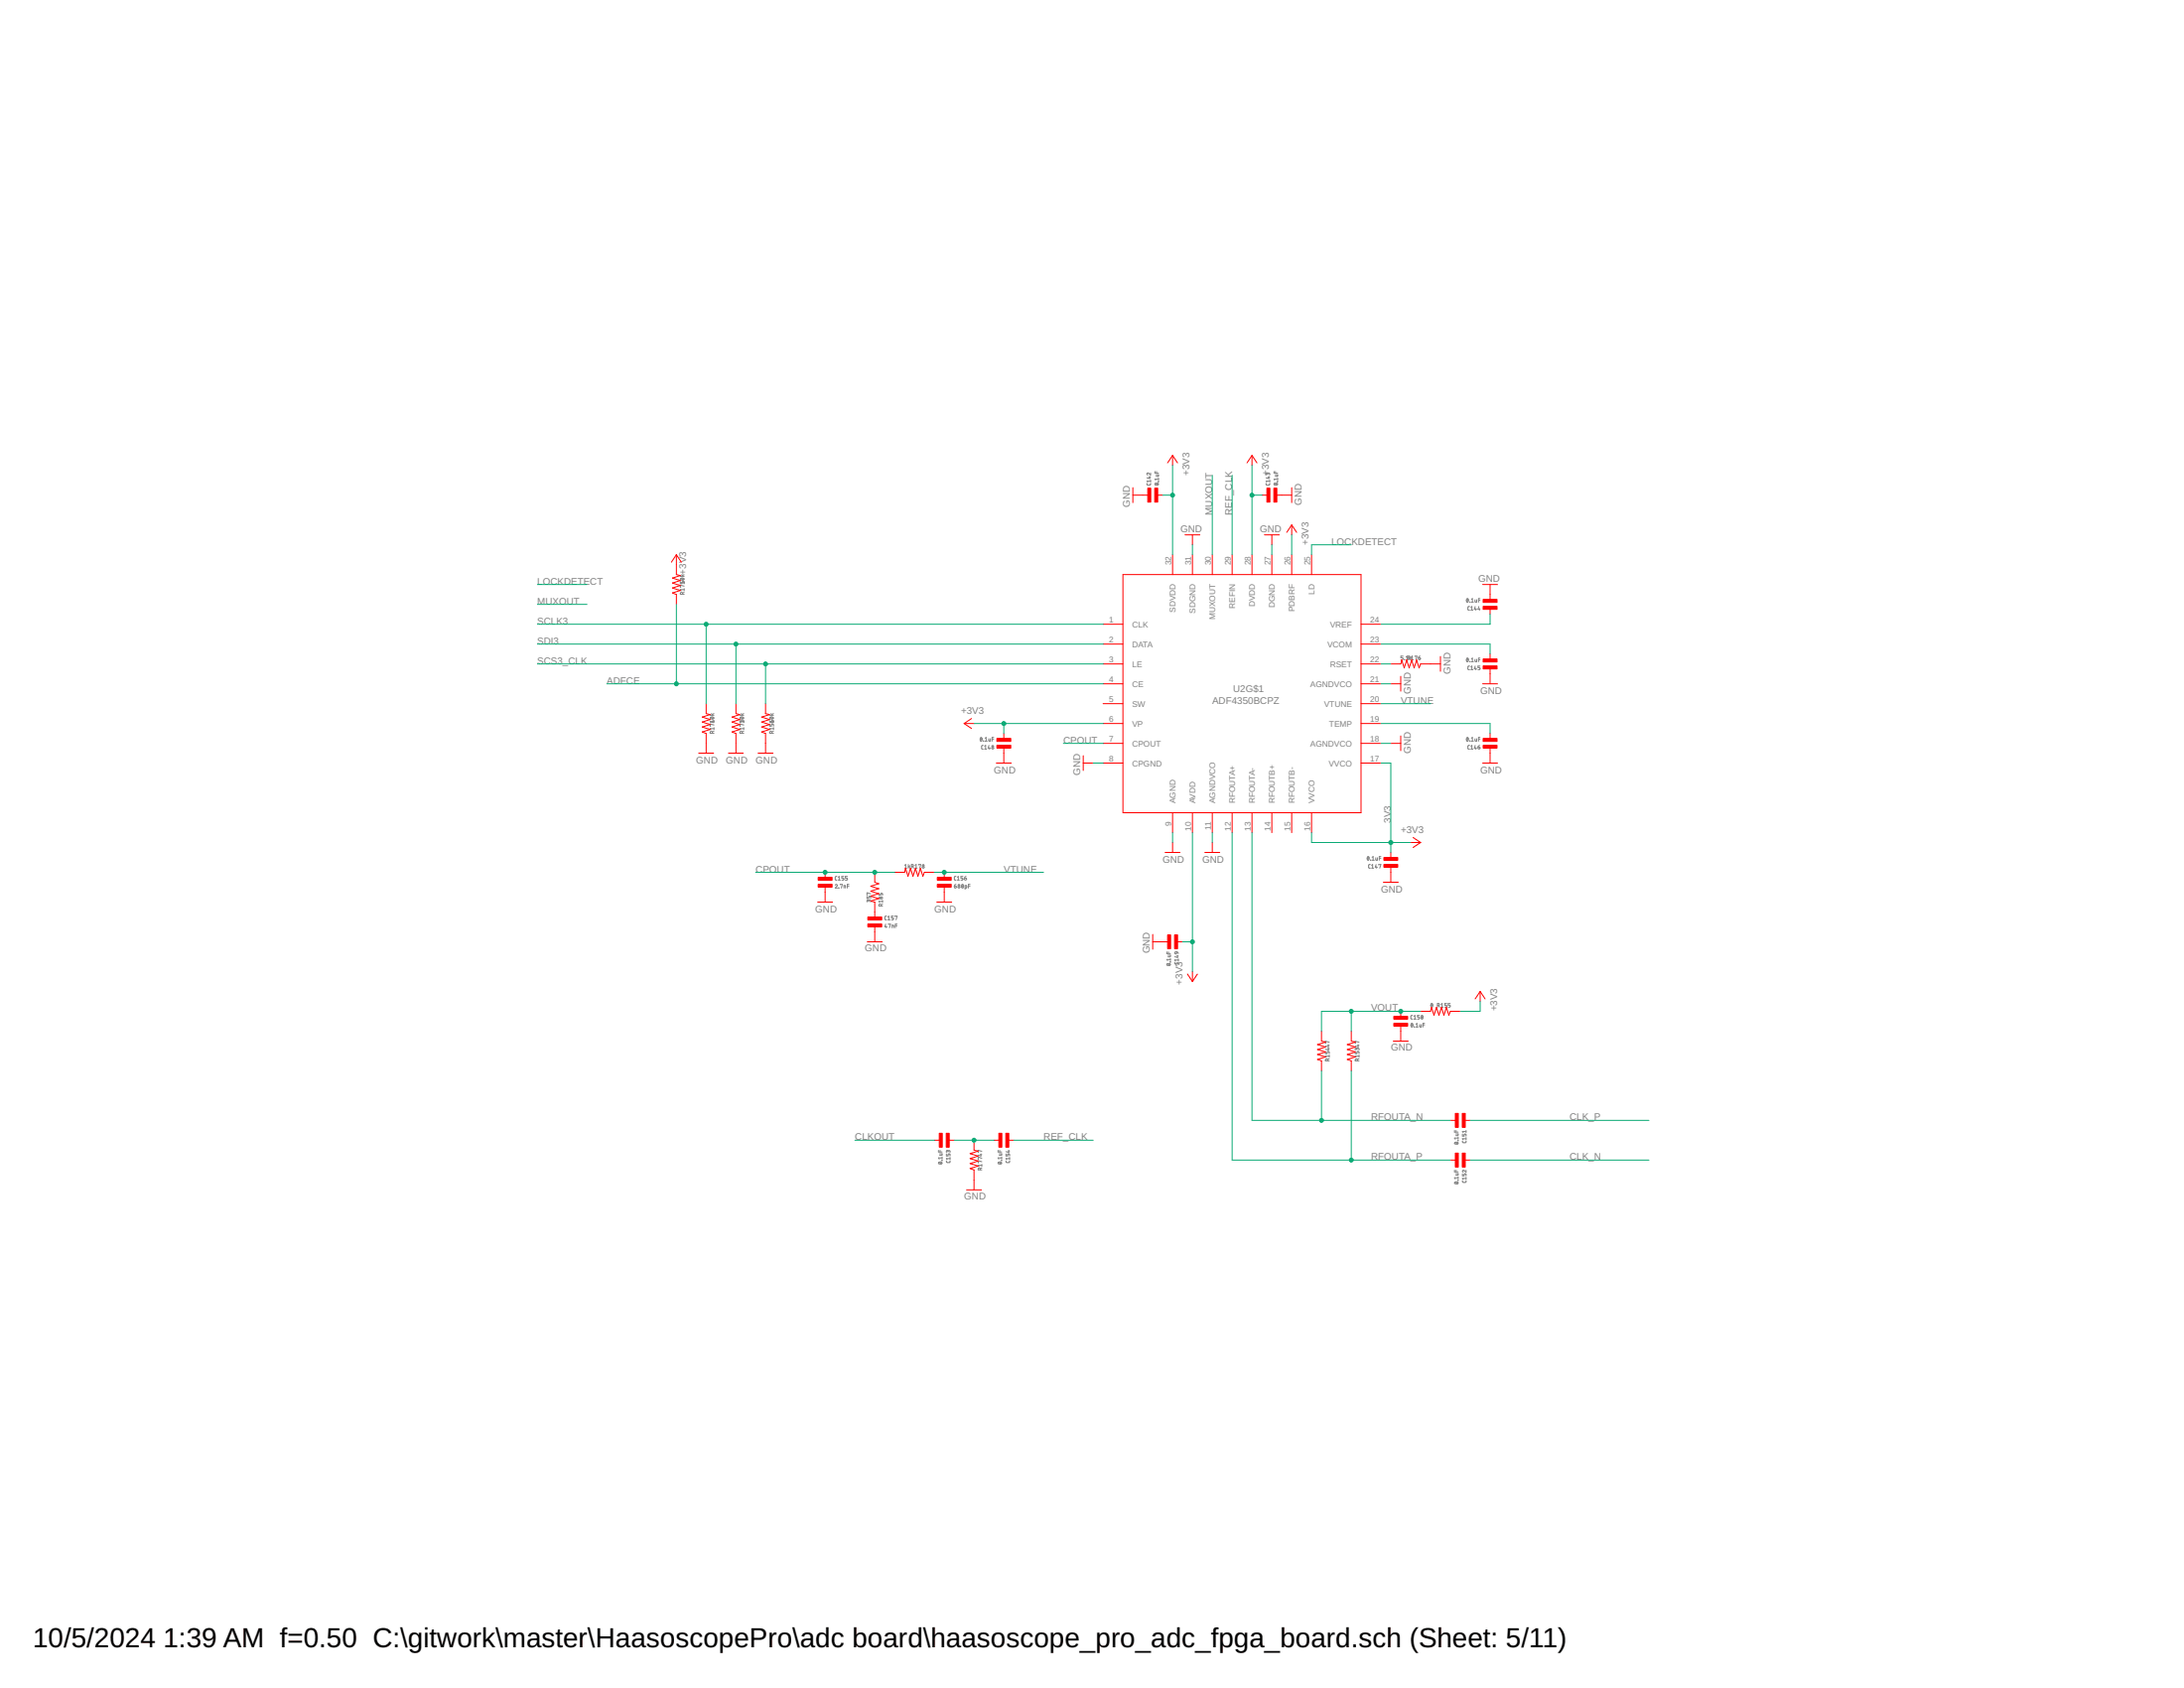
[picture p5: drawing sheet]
<svg xmlns="http://www.w3.org/2000/svg" width="279mm" height="216mm" viewBox="0 0 279 216" stroke-linecap="round" stroke-linejoin="round" font-family="sans-serif">
<g fill="none" stroke="#808080" stroke-width=".13">
<path d="M87 74.4v.2h.2l.2-.2 .1 .1M87 73.7h.5M87.1 74a.25 .25 0 0 1 .2-.1 .25 .25 0 0 1 .2 .2 .25 .25 0 0 1-.3 .1 .25 .25 0 0 1-.1-.2zM87.1 74l.3 .2M87.2 73.5l.2 .2M87.3 76v-.2h-.2l-.1 .2h.5M87.5 74.5h-.5l.1 .2M87.5 74.4v.3M87.5 75.3v.3M87.5 73.5l-.2 .1M87.5 75l-.5-.2 .1 .3M87.5 75.8l-.2 .1"/>
<path d="M87.5 75.4h-.5l.1 .2M146.7 61.8v.2h.1h.3l.1-.2M147 61h.2M147.1 60.9v.3l-.4-.1M147.2 60.5v.2l-.3-.2-.2 .1 .1 .1M147.2 61.4v.3M147.2 61.5h-.5l.1 .2M147.7 60.3v.2h.5M147.8 61.8a.19 .19 0 0 1 .3 0 .19 .19 0 0 1 0 .2h-.3zM147.8 61.8l.3 .2M147.9 60.7h.3v.2h-.3M148 60.3v.2"/>
<path d="M148.2 61.6h.1M148.2 61.2v.2M148.2 61.3h-.5l.1 .1M162 61.8l.1 .2h.3v-.2M162.2 60.6l.1-.1 .1 .2M162.2 60.6l-.1-.1h-.1v.2M162.2 60.6v.1M162.2 61h.2M162.3 60.9v.3l-.3-.1M162.4 61.5h-.4l.1 .2M162.4 61.4v.3M163 61.9a.22 .22 0 0 1 .3-.1 .22 .22 0 0 1 .1 .2h-.4z"/>
<path d="M163 60.3v.2h.4M163.1 61.8l.2 .2M163.1 60.7h.3v.2h-.3M163.2 60.3v.2M163.4 61.6h.1M163.4 61.3h-.4l.1 .1M163.4 61.2v.2M187.7 76.6a.21 .21 0 0 1 .2 .2 .21 .21 0 0 1-.2 .2zM187.8 76.7l-.2 .2M188 77.6h-.2v.1v.3h.2M188 77h.1M188.2 78h.2"/>
<path d="M188.2 77.7l.1-.1v.4M188.2 77h.3M188.2 76.7l.2-.1v.4M188.7 76.7v.3h.2v-.3M188.7 77.6l-.1 .3h.3M188.8 77.8v.2M189.1 76.8h.2M189.2 77.6l-.1 .3h.2M189.3 77.8v.2M189.3 76.6h-.2v.4M90.8 92.3h.5M90.8 91.5h.5"/>
<path d="M90.8 92.3l.2 .1M90.9 91.8a.25 .25 0 0 1 .2-.1 .25 .25 0 0 1 .2 .2 .25 .25 0 0 1-.2 .1 .25 .25 0 0 1-.2-.2zM91 91.7l.2 .2M91 91.3l.2 .2M91.1 93.6l-.1-.1-.2 .3h.5M91.1 93.6v.2M91.1 92.2h.2M91.2 92.2v.2l-.4-.1M91.3 92.2v.2M91.3 93.1v.2M91.3 91.3l-.2 .1M91.3 93.2h-.5l.2 .1"/>
<path d="M91.3 92.7l-.5-.1 .1 .3M91.3 93.5l-.2 .1M94.7 91.5h.4M94.7 91.8a.25 .25 0 0 1 .2-.1 .25 .25 0 0 1 .2 .2 .25 .25 0 0 1-.2 .1 .25 .25 0 0 1-.2-.2zM94.8 91.7l.2 .2M94.8 91.3l.2 .2M94.9 92.3l.1-.1 .1 .1h-.4l.1 .1M94.9 92.4l-.1-.2h-.1v.2M94.9 93.6l-.1-.1-.1 .3h.4M94.9 93.6v.2M95.1 92.2v.2M95.1 93.1v.2"/>
<path d="M95.1 91.3l-.2 .1M95.1 93.2h-.4l.1 .1M95.1 92.7l-.4-.1v.3M95.1 93.5l-.2 .1M98.5 92.6v.3h.2l.1-.3 .1 .1 .1 .2M98.5 92.2l.2 .2M98.5 91.5h.5M98.5 91.8a.25 .25 0 0 1 .2-.1 .25 .25 0 0 1 .2 .2 .25 .25 0 0 1-.2 .1 .25 .25 0 0 1-.2-.2zM98.6 91.7l.2 .2M98.6 91.3l.2 .2M98.7 92.2h.2v.2h-.2zM98.7 93.6l-.1-.1-.1 .3h.5"/>
<path d="M98.7 93.6v.2M99 92.3h-.5l.1 .1M99 92.2v.2M99 93.1v.2M99 91.3l-.3 .1M99 93.5l-.3 .1M99 93.2h-.5l.1 .1M125.5 94.3a.22 .22 0 0 1 .1 .3 .22 .22 0 0 1-.1 .2zM125.6 94.4l-.2 .3M125.8 95.3l-.2 .1v.4h.2M125.8 94.8h.1M126 95.8h.2"/>
<path d="M126 95.4l.1-.1v.5M126 94.8h.3M126 94.4l.2-.1v.5M126.5 94.5v.3h.1h.1v-.3M126.5 95.3l-.1 .4h.3M126.6 95.6v.2M126.9 95.4h.2v.1h-.1zM126.9 94.5h.2M127.1 94.3h-.2v.5M179.5 83.9h-.3v.2l.3 .1-.1 .2h-.2M179.7 84.4h.1M179.9 84l.1-.1v.5"/>
<path d="M180.1 84.2h.1M180.2 84.2l.2-.2-.3-.1v.5h-.2M180.3 84.2l.1 .2M180.3 83.9v.5M180.4 84.2l.2 .2h.2M180.6 84.1l-.3 .1M180.6 84l.1-.1v.5M181 84l.3-.1-.2 .5M181.5 84.1l.2 .1-.1 .2-.1-.1zM181.7 83.9l-.2 .2M187.7 84.2a.22 .22 0 0 1 .2 .2 .22 .22 0 0 1-.2 .2zM187.7 94.3a.22 .22 0 0 1 .2 .3 .22 .22 0 0 1-.2 .2z"/>
<path d="M187.8 84.3l-.2 .2M187.8 94.4l-.2 .3M188 85.2h-.2v.1v.3l.2 .1M188 95.3l-.2 .1v.4h.2M188 84.6h.1M188 94.8h.1M188.2 85.3l.1-.1v.5M188.2 95.4l.1-.1v.5M188.2 85.7h.2M188.2 95.8h.2M188.2 84.3l.2-.1v.4M188.2 94.4l.2-.1v.5"/>
<path d="M188.2 84.6h.3M188.2 94.8h.3M188.7 84.3l.1 .3h.1v-.3M188.7 94.5l.1 .3h.1v-.3M188.7 85.2l-.1 .4h.3M188.7 95.3l-.1 .4h.3M188.8 85.4v.3M188.8 95.6v.2M189.1 95.5l.2 .2M189.1 95.5l.1 .3 .1-.1M189.1 84.4h.2M189.1 94.5h.2"/>
<path d="M189.3 95.3l-.2 .2M189.3 85.2h-.2v.2h.2v.2l-.2 .1M189.3 84.2h-.2v.4M189.3 94.3h-.2v.5M189.3 95.7h.1M106.8 113.2l.2-.1 .1 .1-.3 .4h.3M107.1 112.1l-.3 .1 .1 .3 .2 .1M107.2 112.6h.3M107.2 112.2l.2-.1v.5M107.3 113.6h.1M107.5 113.2l.3-.1-.2 .5M107.9 112.1h-.2v.2l.2 .1v.2h-.2"/>
<path d="M108 113.6v-.3h.1l.1 .3M108.4 113.3h.2M108.4 112.1h-.3v.2l.3 .1v.2h-.3M108.6 113.1h-.2v.5M110.9 114.6v.3h.2l.1-.3 .2 .1v.2M111.1 115.2l.2-.1 .1 .3M111.1 115.2v-.1h-.2v.3M111.1 115.2v.1M111.4 114.3l-.5-.1 .1 .2M112.4 114.3v.2h.2l.2-.2h.1v.2M112.7 115.9v-.2h-.2l-.1 .2h.5M112.9 115.6l-.2 .1"/>
<path d="M112.9 115.3h-.5l.1 .1M112.9 115.2v.2M113.3 118.2l-.1 .4h.3M113.4 118.4v.3M113.4 117.2l-.2 .1v.3h.2M113.6 117.6h.3M113.6 117.3l.1-.1v.4M113.7 118.2h.2l-.1 .5M114.1 118.7v-.4l.2 .1v.3M114.3 117.2h-.3v.2h.3v.1v.1h-.3M114.5 117.2h.3l-.2 .4M114.6 118.4h.2"/>
<path d="M114.8 118.2h-.2v.5M115.7 110.7l.2-.1v.4M115.7 111h.3M116.2 110.6v.4M116.3 110.8l.1 .2M116.4 110.7l-.2 .2M116.6 110.8h.2v-.2h-.2v.4M116.8 110.8l.1 .2M117.1 111h.2M117.1 110.7l.1-.1v.4M117.5 110.6h.3l-.1 .4M122.1 113.3l.2 .1"/>
<path d="M122.1 113.3l.1 .3 .1-.1M122.3 113.1l-.2 .2M122.3 112.1h-.2v.1v.3l.2 .1M122.3 113.4v.1M122.5 112.6h.2M122.5 112.2l.1-.1v.5M123.1 113.1a.19 .19 0 0 1 .2 .2 .19 .19 0 0 1-.3 .2zM123.2 112.1h-.3v.2l.3 .1-.1 .2h-.2M123.2 113.2l-.2 .3M123.4 112.3l.3 .1M123.4 112.3l.1 .3 .2-.2M123.5 113.6l.2-.1v-.2h-.2v.4"/>
<path d="M123.6 112.1l-.2 .2M123.7 112.4h.1M123.9 113.3h.2M124.1 113.1h-.2v.5M175 109.6a.21 .21 0 0 1 .2 .2 .21 .21 0 0 1-.2 .2zM175.1 109.7l-.2 .2M175.3 110.6h-.2v.1v.3h.2M175.3 110h.1M175.5 111h.2M175.5 110.7l.1-.1v.4M175.5 110h.3M175.5 109.7l.2-.1v.4"/>
<path d="M176 109.7v.3h.2v-.3M176 110.6l-.1 .3h.3M176.1 110.8v.2M176.4 110.6h.3l-.2 .4M176.4 109.8h.3M176.7 109.6h-.3v.4M149.3 121.8v.2h.4M149.3 123.3a.24 .24 0 0 1 .2-.1 .24 .24 0 0 1 .2 .2 .24 .24 0 0 1-.2 .1 .24 .24 0 0 1-.2-.2zM149.4 123.3l.2 .2M149.4 122.2h.3v.2h-.3M149.5 121.8v.2M149.7 123.1h.1"/>
<path d="M149.7 122.6v.3M149.7 122.7h-.4l.1 .2M150.3 123.1v.2h.1h.3v-.2M150.3 121.8h.2v.2h-.2zM150.5 121.8l.2 .2M150.5 122.3h.2M150.6 122.2v.3l-.3-.1M150.7 122.7v.2M150.7 122.8h-.4l.1 .1M169.6 134.5v.3h.2l.1-.3 .1 .1 .1 .2M169.8 135.7v-.2h-.2v.2h.5M169.8 133.7h.3"/>
<path d="M169.8 134.1h.3M169.9 133.6v.3l-.3-.1M169.9 134v.3l-.3-.1M170.1 133.3l-.5-.1v.2M170.1 135.1h-.5l.1 .1M170.1 135.4l-.3 .1M170.1 135v.2M173.4 134.5v.3h.2l.1-.3 .1 .1 .1 .2M173.6 134.2l.2-.2 .1 .3M173.6 134.3v-.2l-.1-.1-.1 .3M173.7 135.7l-.1-.2h-.2v.2h.5M173.7 133.7h.2"/>
<path d="M173.8 133.6v.3l-.4-.1M173.9 133.3l-.5-.1v.2M173.9 135.4l-.2 .1M173.9 135.1h-.5l.1 .1M173.9 135v.2M180.6 130.9a.22 .22 0 0 1 .2 .2 .22 .22 0 0 1-.2 .2l-.1-.2zM180.7 129.9l-.2 .1v.3h.2M180.7 131l-.2 .3M180.9 130.3h.2M180.9 130l.1-.1v.4M180.9 131.3v.1M181.1 131.4h.3"/>
<path d="M181.1 131l.2-.1v.5M181.6 129.9h-.3v.2h.3l-.1 .2h-.2M181.6 131l.1 .4h.1v-.4M181.9 129.9a.22 .22 0 0 1 .2 .2 .22 .22 0 0 1-.2 .2zM182 131.1h.2M182 130l-.2 .2M182.2 130.9h-.2v.5M183.1 128.4a.22 .22 0 0 1 .2 .2 .22 .22 0 0 1-.2 .2l-.1-.2zM183.3 128.5l-.2 .2M183.9 128.6h.1M184 128.6l.1-.2h-.2v.4M184.1 128.6l.1 .2"/>
<path d="M184.4 128.5l.1-.1v.4M184.4 128.8h.2M185.1 128.4h-.3v.2l.3 .1-.1 .1h-.2M185.5 128.4h-.2v.2h.2v.2h-.2M120.1 147.1v.2h.4M120.1 148.7a.21 .21 0 0 1 .2-.1 .21 .21 0 0 1 .2 .2h-.4zM120.2 148.7l.2 .2M120.2 147.6h.3v.1l-.3 .1M120.3 147.1v.2M120.5 148.4h.1M120.5 148v.3M120.5 148.1h-.4l.1 .2"/>
<path d="M121.1 148.5l.1 .2h.3v-.2M121.1 147.6v.2h.2v-.2h.2v.2M121.3 147.3l.2-.1v.2M121.3 147.3v-.1l-.2-.1v.3M121.5 148v.3M121.5 148.2h-.4l.1 .1M125.4 149.6v-.2h-.2l-.1 .2h.5M125.4 147.7h.2M125.5 147.6v.2l-.4-.1M125.6 147.3l-.5-.2 .1 .3M125.6 148.1l-.5-.1 .1 .3M125.6 148.6l-.5-.1 .1 .2"/>
<path d="M125.6 149.4l-.2 .1M125.6 149.1h-.5l.1 .1M125.6 148.9v.3M127.7 147.1v.2h.4M127.7 148.7a.21 .21 0 0 1 .3-.1 .21 .21 0 0 1 .1 .2h-.4zM127.8 148.7l.2 .2M127.8 147.6h.3v.1l-.3 .1M127.9 147.1v.2M128.1 148.4h.1M128.1 148.1h-.4l.1 .2M128.1 148v.3M128.7 148.5l.1 .2h.3l.1-.2"/>
<path d="M128.7 147.6v.2h.2v-.2h.2l.1 .2M128.9 147.2h.3M129.1 147.1v.3l-.4-.1M129.2 148.2h-.5l.1 .1M129.2 148v.3M186.1 144.6v.2h.4M186.1 149.7v.2h.4M186.1 146.2a.26 .26 0 0 1 .4 .1 .25 .25 0 0 1-.2 0 .25 .25 0 0 1-.2-.1zM186.1 151.2a.26 .26 0 0 1 .4 .1 .25 .25 0 0 1-.2 .1 .25 .25 0 0 1-.2-.2zM186.2 146.1l.3 .2M186.2 151.2l.3 .2M186.2 145h.3v.2h-.3"/>
<path d="M186.2 150.1h.3v.2h-.3M186.3 144.6v.2M186.3 149.7v.2M186.5 145.9h.1M186.5 151h.1M186.5 145.4v.3M186.5 150.5v.3M186.5 145.6h-.4l.1 .1M186.5 150.6h-.4l.1 .2M187.1 145.9l.1 .3 .3-.1 .1-.2M187.1 145.1v.2h.2l.1-.2h.2v.2M187.1 151l.1 .2h.3l.1-.2"/>
<path d="M187.1 150.1v.3h.2l.1-.3 .2 .1v.2M187.6 149.7v.2l-.4-.2-.1 .1 .1 .1M187.6 144.6v.3M187.6 145.5v.3M187.6 150.6v.3M187.6 145.6h-.5l.1 .2M187.6 144.7h-.5l.1 .2M187.6 150.7h-.5l.1 .2"/>
<circle cx="127" cy="95.7" r=".13"/>
<circle cx="112.5" cy="114.9" r=".11"/>
<circle cx="112.8" cy="114.9" r=".13"/>
<circle cx="118.1" cy="110.9" r=".13"/>
<circle cx="118.1" cy="110.7" r=".11"/>
<circle cx="122.7" cy="113.5" r=".13"/>
<circle cx="122.7" cy="113.2" r=".11"/>
</g>
<g fill="none" stroke="#f00" stroke-width=".13">
<path d="M150 58.3v1.2M150 58.3l-.6 .9M150 58.3l.6 .9M160.2 58.3v1.2M160.2 58.3l-.7 .9M160.2 58.3l.6 .9M86.5 71l.7 .9M86.5 71l-.6 .9M86.5 71v2.5l.5 .1-1 .3 1 .4-1 .3 1 .3-1 .3 1 .3-1 .3 .5 .2v1.3M141.1 79.8h2.6M143.7 73.5h30.4v30.4h-30.4zM144.9 63.3h2.1"/>
<path d="M144.9 62.4v1.9M148 63.3h.7M150 71v2.5M151.6 68.4h1.9M152.5 68.4v1.3M152.5 71v2.5M155.1 71v2.5M157.6 71v2.5M160.2 71v2.5M161.4 63.3h.8M161.8 68.4h1.9M162.7 68.4v1.3"/>
<path d="M162.7 71v2.5M163.2 63.3h2M165.2 62.4v1.9M165.2 67.1v1.3M165.2 71v2.5M165.2 67.1l-.6 1M165.2 67.1l.7 1M167.8 71v2.5M174.1 79.8h2.6M189.7 74.8h1.9M190.6 74.8v2M190.6 77.8v.8"/>
<path d="M89.4 96.3h1.9M90.3 90v1.3l.5 .1-1 .3 1 .3-1 .4 1 .3-1 .3 1 .3-1 .3 .5 .2v2.5M93.2 96.3h1.9M94.1 90v1.3l.5 .1-1 .3 1 .3-1 .4 1 .3-1 .3 1 .3-1 .3 .5 .2v2.5M97 96.3h1.9M97.9 90v1.3l.5 .1-1 .3 1 .3-1 .4 1 .3-1 .3 1 .3-1 .3 .5 .2v2.5M123.3 92.5h1.3M123.3 92.5l1 .7M124.3 91.9l-1 .6M127.5 97.6h1.9M128.4 93.8v.8M128.4 95.6v2"/>
<path d="M138.6 97.6h1.2M138.6 96.6v2M141.1 82.4h2.6M141.1 84.9h2.6M141.1 87.5h2.6M141.1 90h2.6M141.1 92.5h2.6M141.1 95.1h2.6M141.1 97.6h2.6M174.1 82.4h2.6M174.1 84.9h2.6M174.1 87.5h2.6"/>
<path d="M174.1 90h2.6M174.1 92.5h2.6M174.1 95.1h2.6M174.1 97.6h2.6M177.9 84.9h1.3l.1-.5 .3 1 .4-1 .3 1 .3-1 .3 1 .3-1 .3 1 .2-.5h2.6M177.9 87.5h1.3M177.9 95.1h1.3M179.2 86.5v1.9M179.2 94.1v1.9M184.3 84v1.9M189.7 87.5h1.9M189.7 97.6h1.9"/>
<path d="M190.6 83.7v.7M190.6 85.4v2.1M190.6 93.8v.8M190.6 95.6v2M104.6 115.4h1.9M105.6 111.6v.7M105.6 113.3v2.1M111.9 111.6v1.2l.5 .2-1 .3 1 .4-1 .3 1 .3-1 .3 1 .3-1 .4 .5 .1v2M111.9 118.4v2.1M114.4 111.6h1.3l.1-.5 .4 1 .3-1 .3 1 .3-1 .3 1 .4-1 .3 1 .2-.5h1.2M119.8 115.4h2M120.8 111.6v.7"/>
<path d="M120.8 113.3v2.1M147.5 119.5v1.9M149.1 109h1.9M150 103.9v2.6M150 107.8v1.2M152.5 103.9v2.6M154.1 109h1.9M155.1 103.9v2.6M155.1 107.8v1.2M157.6 103.9v2.6M160.2 103.9v2.6M162.7 103.9v2.6"/>
<path d="M165.2 103.9v2.6M167.8 103.9v2.6M177 112.8h1.9M177.9 109v.8M177.9 110.8v2M180.5 107.8h1.2M180.8 107.1l.9 .7M181.7 107.8l-.9 .6M111 120.5h1.9M147.5 120.5h2M150.5 120.5h.8M151.9 124.6l.6 .9"/>
<path d="M152.5 124.3v1.2M153.2 124.6l-.7 .9M169.1 131.9v1.3l.5 .1-1 .3 1 .3-1 .3 1 .4-1 .3 1 .3-1 .3 .5 .2v1.3M172.9 131.9v1.3l.5 .1-1 .3 1 .3-1 .3 1 .4-1 .3 1 .3-1 .3 .5 .2v1.3M178.2 133.2h1.9M179.2 129.3v.8M179.2 131.1v2.1M181.7 129.3h1.3l.1-.5 .4 1.1 .3-1.1 .3 1.1 .3-1.1 .3 1.1 .3-1.1 .4 1.1 .1-.6h1.3M189.4 126.8l-.7 1M189.4 126.8l.6 1M189.4 126.8v1.3M119.5 145.8h.8"/>
<path d="M121.3 145.8h.8M123.7 152.2h1.9M124.6 145.8v1.3l.5 .1-1 .4 1 .3-1 .3 1 .3-1 .3 1 .3-1 .4 .5 .1v2.6M127.1 145.8h.8M128.9 145.8h.8M185.5 143.3h.8M185.5 148.4h.8M187.3 143.3h.8M187.3 148.4h.8"/>
</g>
<g fill="#f00" stroke="#f00" stroke-width=".13">
<path d="M146.8 62.4h.4v1.8h-.4z"/>
<path d="M147.7 62.4h.4v1.8h-.4z"/>
<path d="M162.1 62.4h.4v1.8h-.4z"/>
<path d="M163 62.4h.3v1.8h-.3z"/>
<path d="M189.7 77.6h1.8v.3h-1.8z"/>
<path d="M189.7 76.7h1.8v.3h-1.8z"/>
<path d="M189.7 85.2h1.8v.4h-1.8z"/>
<path d="M189.7 84.3h1.8v.4h-1.8z"/>
<path d="M189.7 95.3h1.8v.4h-1.8z"/>
<path d="M189.7 94.4h1.8v.4h-1.8z"/>
<path d="M177 110.6h1.8v.3h-1.8z"/>
<path d="M177 109.7h1.8v.3h-1.8z"/>
<path d="M127.5 95.3h1.8v.4h-1.8z"/>
<path d="M127.5 94.4h1.8v.4h-1.8z"/>
<path d="M150.3 119.6h.3v1.7h-.3z"/>
<path d="M149.4 119.6h.4v1.7h-.4z"/>
<path d="M178.3 130h1.8v.4h-1.8z"/>
<path d="M178.3 130.9h1.8v.4h-1.8z"/>
<path d="M187.1 142.4h.4v1.8h-.4z"/>
<path d="M186.2 142.4h.4v1.8h-.4z"/>
<path d="M187.1 147.5h.4v1.8h-.4z"/>
<path d="M186.2 147.5h.4v1.8h-.4z"/>
<path d="M121.1 144.9h.3v1.8h-.3z"/>
<path d="M120.2 144.9h.3v1.8h-.3z"/>
<path d="M128.7 144.9h.4v1.8h-.4z"/>
<path d="M127.8 144.9h.4v1.8h-.4z"/>
<path d="M104.7 112.2h1.7v.4h-1.7z"/>
<path d="M104.7 113.1h1.7v.4h-1.7z"/>
<path d="M119.9 112.2h1.8v.4h-1.8z"/>
<path d="M119.9 113.1h1.8v.4h-1.8z"/>
<path d="M111 117.3h1.8v.4h-1.8z"/>
<path d="M111 118.2h1.8v.4h-1.8z"/>
</g>
<g fill="none" stroke="#0dab76" stroke-width=".13">
<path d="M150 59.5v11.5M160.2 59.5v11.5M68.7 79.8h72.4M68.7 74.8h6.4M68.7 77.3h6.4M86.5 77.3v10.2M90.3 79.8v10.2M148.7 63.3h1.3M152.5 69.7v1.3M155.1 60.8v10.2M157.6 60.8v10.2M160.2 63.3h1.2"/>
<path d="M162.7 69.7v1.3M165.2 68.4v2.6M172.9 69.7h-5.1v1.3M190.6 78.6v1.2h-13.9M68.7 82.4h72.4M68.7 84.9h72.4M77.6 87.5h63.5M94.1 82.4v7.6M97.9 84.9v5.1M124.6 92.5h16.5M128.4 92.5v1.3M136 95.1h5.1"/>
<path d="M139.8 97.6h1.3M176.7 97.6h1.2v11.4M176.7 87.5h1.2M176.7 95.1h1.2M176.7 92.5h13.9v1.3M176.7 82.4h13.9v1.3M176.7 84.9h1.2M176.7 90h6.3M96.7 111.6h17.7M119.5 111.6h14M150 106.5v1.3M152.5 106.5v17.8"/>
<path d="M155.1 106.5v1.3M157.6 106.5v41.9h27.9M160.2 106.5v36.8h25.3M167.8 106.5v1.3h12.7M151.3 120.5h1.2M169.1 137v6.3M172.9 129.3v2.6M172.9 137v11.4M181.7 129.3h-12.6v2.6M189.4 128.1v1.2h-2.6M109.4 145.8h10.1M122.1 145.8h5"/>
<path d="M129.7 145.8h10.1M188.1 148.4h22.8M188.1 143.3h22.8"/>
</g>
<g fill="#0dab76" stroke="#0dab76" stroke-width=".13">
<circle cx="152.5" cy="120.5" r=".25"/>
<circle cx="128.4" cy="92.5" r=".25"/>
<circle cx="177.9" cy="107.8" r=".25"/>
<circle cx="150" cy="63.3" r=".25"/>
<circle cx="160.2" cy="63.3" r=".25"/>
<circle cx="172.9" cy="148.4" r=".25"/>
<circle cx="169.1" cy="143.3" r=".25"/>
<circle cx="172.9" cy="129.3" r=".25"/>
<circle cx="179.2" cy="129.3" r=".25"/>
<circle cx="90.3" cy="79.8" r=".25"/>
<circle cx="94.1" cy="82.4" r=".25"/>
<circle cx="97.9" cy="84.9" r=".25"/>
<circle cx="86.5" cy="87.5" r=".25"/>
<circle cx="105.6" cy="111.6" r=".25"/>
<circle cx="111.9" cy="111.6" r=".25"/>
<circle cx="120.8" cy="111.6" r=".25"/>
<circle cx="124.6" cy="145.8" r=".25"/>
</g>
<g font-size="3.5">
<text x="4.2" y="210.7">10/5/2024</text>
<text x="20.9" y="210.7">1:39 AM f=0.50 C:\gitwork\master\HaasoscopePro\adc board\haasoscope_pro_adc_fpga_board.sch (Sheet: 5/11)</text>
</g>
<g font-size="1.2" fill="#808080">
<text x="144.5" y="64.9" transform="rotate(-90 144.5 64.9)">GND</text>
<text x="152.2" y="60.8" transform="rotate(-90 152.2 60.8)">+3V3</text>
<text x="155.1" y="65.9" transform="rotate(-90 155.1 65.9)">MUXOUT</text>
<text x="157.6" y="65.9" transform="rotate(-90 157.6 65.9)">REF_CLK</text>
<text x="162.3" y="60.8" transform="rotate(-90 162.3 60.8)">+3V3</text>
<text x="166.5" y="64.6" transform="rotate(-90 166.5 64.6)">GND</text>
<text x="151" y="68">GND</text>
<text x="161.2" y="68">GND</text>
<text x="167.4" y="69.7" transform="rotate(-90 167.4 69.7)">+3V3</text>
<text x="170.3" y="69.7">LOCKDETECT</text>
<text x="68.7" y="74.8">LOCKDETECT</text>
<text x="68.7" y="77.3">MUXOUT</text>
<text x="87.8" y="73.5" transform="rotate(-90 87.8 73.5)">+3V3</text>
<text x="189.1" y="74.4">GND</text>
<text x="68.7" y="79.8">SCLK3</text>
<text x="68.7" y="82.4">SDI3</text>
<text x="68.7" y="84.9">SCS3_CLK</text>
<text x="77.6" y="87.5">ADFCE</text>
<text x="155.1" y="90">ADF4350BCPZ</text>
<text x="157.7" y="88.5">U2G$1</text>
<text x="179.2" y="90">VTUNE</text>
<text x="180.5" y="88.7" transform="rotate(-90 180.5 88.7)">GND</text>
<text x="185.6" y="86.2" transform="rotate(-90 185.6 86.2)">GND</text>
<text x="189.4" y="88.7">GND</text>
<text x="122.9" y="91.3">+3V3</text>
<text x="136" y="95.1">CPOUT</text>
<text x="89.1" y="97.6">GND</text>
<text x="92.9" y="97.6">GND</text>
<text x="96.7" y="97.6">GND</text>
<text x="127.1" y="98.9">GND</text>
<text x="138.2" y="99.1" transform="rotate(-90 138.2 99.1)">GND</text>
<text x="180.5" y="96.3" transform="rotate(-90 180.5 96.3)">GND</text>
<text x="189.4" y="98.9">GND</text>
<text x="177.9" y="105.2" transform="rotate(-90 177.9 105.2)">3V3</text>
<text x="179.2" y="106.5">+3V3</text>
<text x="96.7" y="111.6">CPOUT</text>
<text x="128.4" y="111.6">VTUNE</text>
<text x="148.7" y="110.3">GND</text>
<text x="153.8" y="110.3">GND</text>
<text x="104.3" y="116.6">GND</text>
<text x="119.5" y="116.6">GND</text>
<text x="176.7" y="114.1">GND</text>
<text x="110.6" y="121.7">GND</text>
<text x="147.1" y="122" transform="rotate(-90 147.1 122)">GND</text>
<text x="151.3" y="125.9" transform="rotate(-90 151.3 125.9)">+3V3</text>
<text x="175.4" y="129.3">VOUT</text>
<text x="191.5" y="129.3" transform="rotate(-90 191.5 129.3)">+3V3</text>
<text x="177.9" y="134.4">GND</text>
<text x="175.4" y="143.3">RFOUTA_N</text>
<text x="200.8" y="143.3">CLK_P</text>
<text x="109.4" y="145.8">CLKOUT</text>
<text x="133.5" y="145.8">REF_CLK</text>
<text x="175.4" y="148.4">RFOUTA_P</text>
<text x="200.8" y="148.4">CLK_N</text>
<text x="123.3" y="153.5">GND</text>
</g>
<g font-size="1.1" fill="#808080">
<text x="149.8" y="72.3" transform="rotate(-90 149.8 72.3)">32</text>
<text x="152.4" y="72.3" transform="rotate(-90 152.4 72.3)">31</text>
<text x="154.9" y="72.3" transform="rotate(-90 154.9 72.3)">30</text>
<text x="157.4" y="72.3" transform="rotate(-90 157.4 72.3)">29</text>
<text x="158" y="77.8" transform="rotate(-90 158 77.8)">REFIN</text>
<text x="160" y="72.3" transform="rotate(-90 160 72.3)">28</text>
<text x="160.5" y="77.6" transform="rotate(-90 160.5 77.6)">DVDD</text>
<text x="162.5" y="72.3" transform="rotate(-90 162.5 72.3)">27</text>
<text x="163.1" y="77.8" transform="rotate(-90 163.1 77.8)">DGND</text>
<text x="165.1" y="72.3" transform="rotate(-90 165.1 72.3)">26</text>
<text x="167.6" y="72.3" transform="rotate(-90 167.6 72.3)">25</text>
<text x="168.2" y="76" transform="rotate(-90 168.2 76)">LD</text>
<text x="141.9" y="79.7">1</text>
<text x="141.9" y="82.2">2</text>
<text x="144.8" y="80.2">CLK</text>
<text x="144.8" y="82.8">DATA</text>
<text x="150.4" y="78.3" transform="rotate(-90 150.4 78.3)">SDVDD</text>
<text x="152.9" y="78.5" transform="rotate(-90 152.9 78.5)">SDGND</text>
<text x="155.5" y="79.2" transform="rotate(-90 155.5 79.2)">MUXOUT</text>
<text x="165.6" y="78.2" transform="rotate(-90 165.6 78.2)">PDBRF</text>
<text x="169.8" y="82.8">VCOM</text>
<text x="170.1" y="80.2">VREF</text>
<text x="175.3" y="82.2">23</text>
<text x="175.3" y="79.7">24</text>
<text x="141.9" y="84.7">3</text>
<text x="141.9" y="87.3">4</text>
<text x="141.9" y="89.8">5</text>
<text x="144.8" y="85.3">LE</text>
<text x="144.8" y="87.8">CE</text>
<text x="167.6" y="87.8">AGNDVCO</text>
<text x="170.1" y="85.3">RSET</text>
<text x="175.3" y="89.8">20</text>
<text x="175.3" y="87.3">21</text>
<text x="175.3" y="84.7">22</text>
<text x="141.9" y="92.4">6</text>
<text x="141.9" y="94.9">7</text>
<text x="144.8" y="90.4">SW</text>
<text x="144.8" y="92.9">VP</text>
<text x="144.8" y="95.5">CPOUT</text>
<text x="167.6" y="95.5">AGNDVCO</text>
<text x="169.4" y="90.4">VTUNE</text>
<text x="170" y="92.9">TEMP</text>
<text x="175.3" y="94.9">18</text>
<text x="175.3" y="92.4">19</text>
<text x="141.9" y="97.4">8</text>
<text x="144.8" y="98">CPGND</text>
<text x="170" y="98">VVCO</text>
<text x="175.3" y="97.4">17</text>
<text x="149.8" y="105.7" transform="rotate(-90 149.8 105.7)">9</text>
<text x="150.4" y="102.8" transform="rotate(-90 150.4 102.8)">AGND</text>
<text x="152.4" y="106.3" transform="rotate(-90 152.4 106.3)">10</text>
<text x="152.9" y="102.8" transform="rotate(-90 152.9 102.8)">AVDD</text>
<text x="154.9" y="106.2" transform="rotate(-90 154.9 106.2)">11</text>
<text x="155.5" y="102.8" transform="rotate(-90 155.5 102.8)">AGNDVCO</text>
<text x="157.4" y="106.3" transform="rotate(-90 157.4 106.3)">12</text>
<text x="158" y="102.8" transform="rotate(-90 158 102.8)">RFOUTA+</text>
<text x="160" y="106.3" transform="rotate(-90 160 106.3)">13</text>
<text x="160.5" y="102.8" transform="rotate(-90 160.5 102.8)">RFOUTA-</text>
<text x="162.5" y="106.3" transform="rotate(-90 162.5 106.3)">14</text>
<text x="163.1" y="102.8" transform="rotate(-90 163.1 102.8)">RFOUTB+</text>
<text x="165.1" y="106.3" transform="rotate(-90 165.1 106.3)">15</text>
<text x="165.6" y="102.8" transform="rotate(-90 165.6 102.8)">RFOUTB-</text>
<text x="167.6" y="106.3" transform="rotate(-90 167.6 106.3)">16</text>
<text x="168.2" y="102.8" transform="rotate(-90 168.2 102.8)">VVCO</text>
</g>
</svg>
